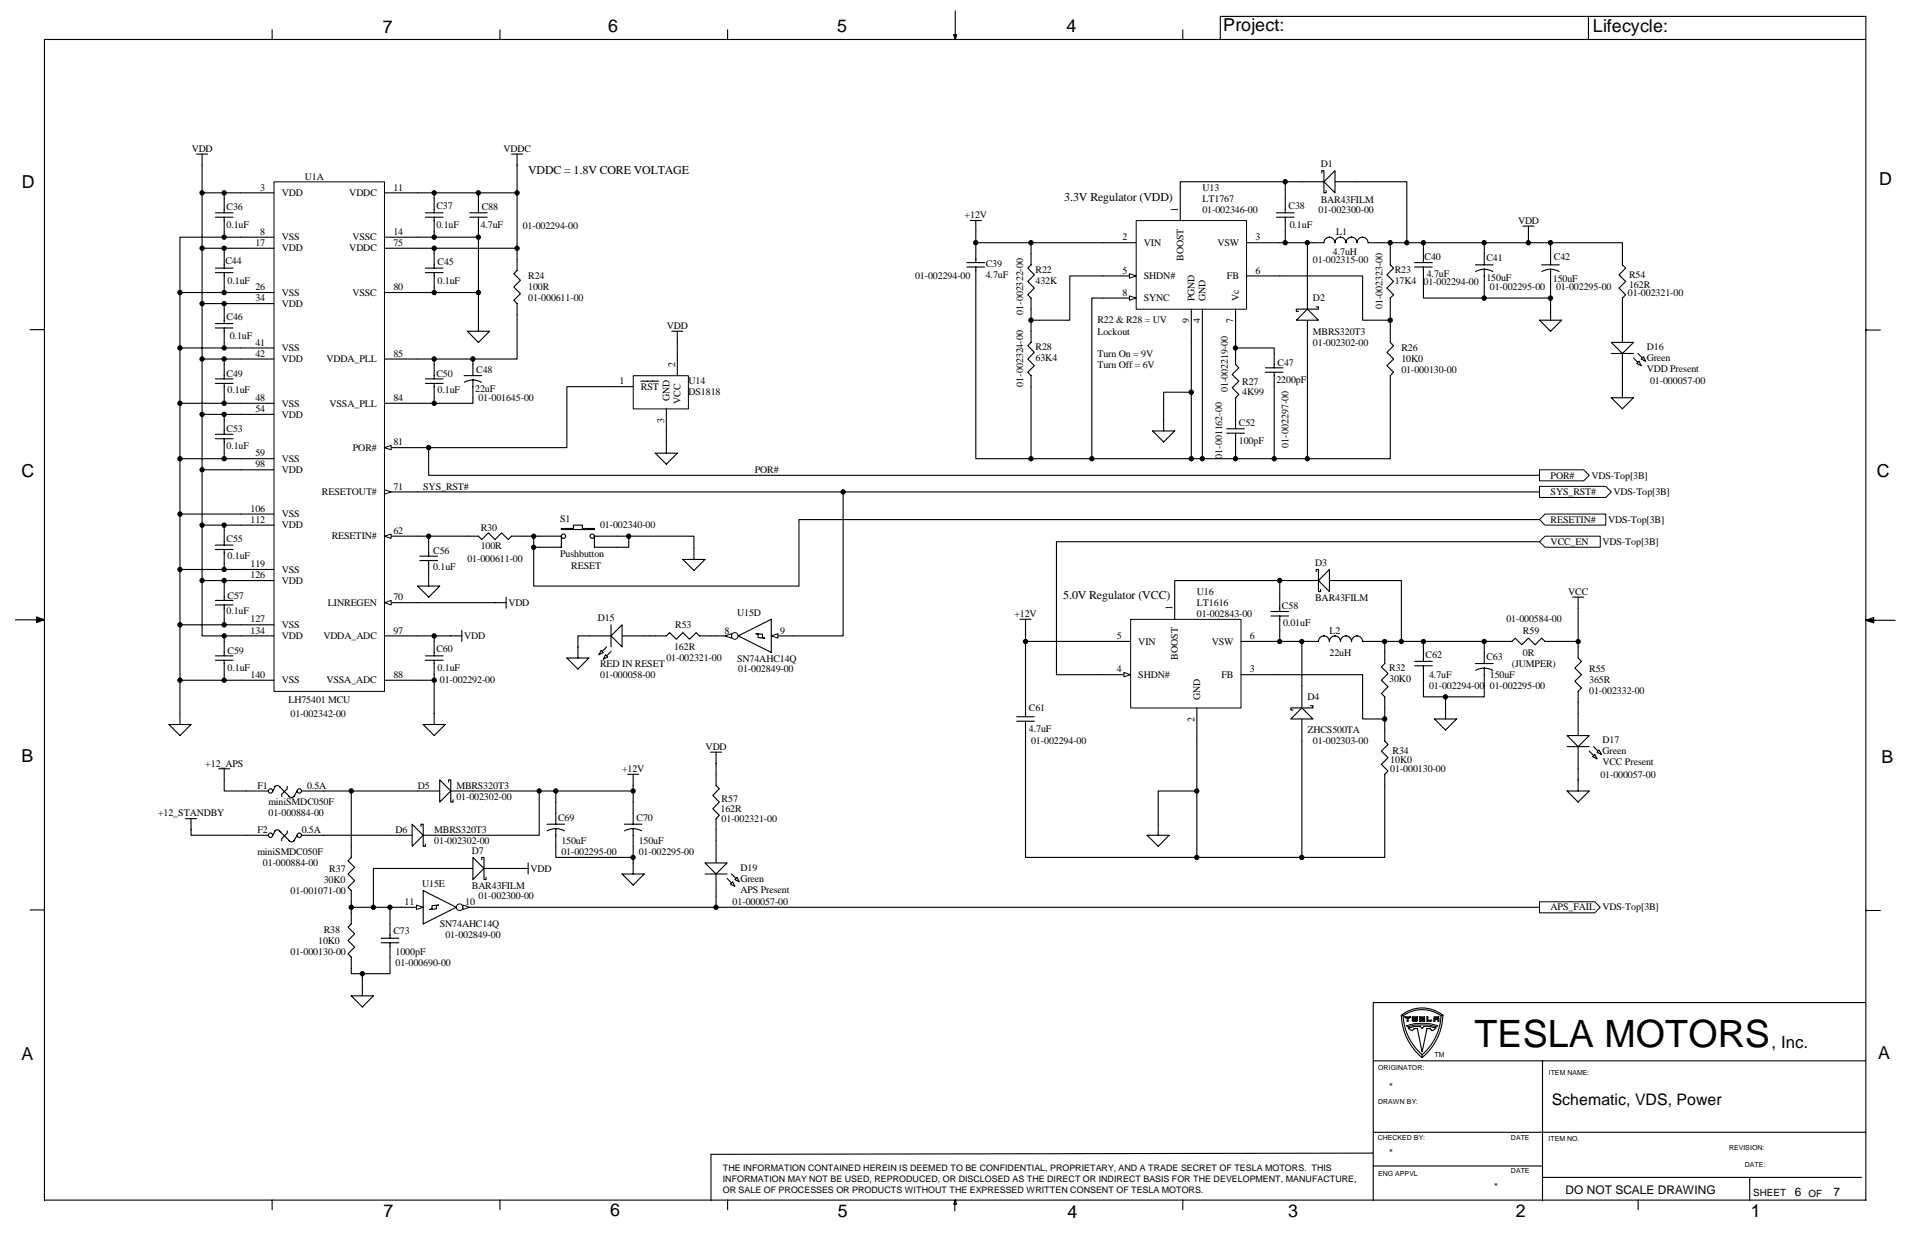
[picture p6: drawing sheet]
<svg xmlns="http://www.w3.org/2000/svg" width="432mm" height="279mm" viewBox="0 0 432 279" stroke-linecap="round" stroke-linejoin="round" font-family="sans-serif">
<g fill="none" stroke="#000" stroke-width=".25">
<path d="M61.4 6.7v2.2M112.8 6.7v2.2M164.2 6.7v2.2M215.3 7.8h.6l-.3 1.1zM215.4 7.8l.2 1.1M215.6 2.5v6.4M215.7 7.8l-.1 1.1M267 6.7v2.2M275.4 8.9v-5.2h145.8v267.1h-411.2v-261.9h411.2M358.5 3.7v5.2M44.4 34.8h2.5M45.6 34.8v2.5"/>
<path d="M6.8 74.4h3.2M421.2 74.5h3.2M3.5 139.9h6.5M8.3 139.6l1.7 .3M8.3 139.3l1.7 .6-1.7 .6zM10 139.9l-1.7 .2M421.2 140h6.6M421.2 140l1.7-.6v1.2zM421.2 140l1.7 .2M422.9 139.8l-1.7 .2M6.8 205.4h3.2M421.2 205.5h3.2"/>
<path d="M310 239.4h111.1M316.3 229.2a7.4 7.4 0 0 1 9.4 0M316.3 229.2l.4 .1a7.3 7.3 0 0 1 8.6 0M316.3 229.2a12.8 12.8 0 0 0 4.7 9.5M316.7 229.3a12.3 12.3 0 0 0 4.3 8.7M317.1 229.5h1.3M317.1 229.5l.2 .2h.3v.8h.2v-.8h.4l.2-.2M317.9 232l1.3-.3 1.4-.1 .4 .5 .4-.5 1.4 .1 1.3 .3-.8 .6-.5-.4-.7-.1-1.1 5.3-1.1-5.3-.7 .1-.5 .4zM318.8 229.9h1.1l-.2 .2h-.7zM319 230.5h.7l.3-.2h-1.2l.2 .2M319.9 229.5l-.2 .2h-.7l-.2-.2h1.2M321 238.1v.6"/>
<path d="M321.6 229.5l-.2 .2h-.7v.2h.9v.6h-1.2l.3-.2M321.6 229.5h-1.2v.6h1v.2h-.7M322.1 229.5h.2v.8h.9l-.1 .1-1 .1zM323.7 229.9h1.1v.6h-.2v-.4h-.7v.4h-.2zM324.8 229.5l-.2 .2h-.8l-.1-.2h1.1M325.3 229.2a12.3 12.3 0 0 1-4.3 8.8M325.7 229.1a12.7 12.7 0 0 1-4.7 9.6M325.7 229.1l-.4 .1M348.2 239.4v31.6M421.1 226.3h-111.1v44.7M310 255.5h111.1M61.4 270.8v2.2"/>
<path d="M112.8 270.8v2.2M164.2 270.8v2.2M215.5 271.1v2.2M215.6 270.8l.3 1h-.6zM267 270.8v2.2M309.8 260.2l-149.3 .3v10.5M310 263.1h38.2M348.2 265.7h72M369.8 270.8v2.2M394.9 265.7v5.3"/>
</g>
<path d="M317.5 231.5a12 12 0 0 1 7 0l-.2 .3a12.5 12.5 0 0 0-6.6 0z" fill="none" stroke="#000" stroke-width=".23"/>
<path d="M61.9 41.1h24.9v114.9h-24.9z" fill="#fff"/>
<path d="M61.8 41h25v115h-25z" fill="none" stroke="#000" stroke-width=".23"/>
<g fill="none" stroke="#000" stroke-width=".25">
<path d="M54.4 43.5h7.4M54.4 56h7.4M54.4 53.5h7.4M86.8 43.5h7.5M86.8 56h7.5M86.8 53.5h7.5M54.4 68.5h7.4M54.4 66h7.4M54.4 78.5h7.4M86.8 66h7.5M54.4 81h7.4M54.4 93.5h7.4"/>
<path d="M54.4 91h7.4M86.8 81h7.5M86.8 91h7.5M54.4 106h7.4M54.4 118.5h7.4M54.4 103.5h7.4M54.4 116h7.4M54.4 131h7.4M54.4 128.5h7.4M86.8 136h7.5M54.4 143.5h7.4M54.4 141h7.4"/>
<path d="M54.4 153.5h7.4M86.8 143.5h7.5M86.8 153.5h7.5"/>
</g>
<path d="M86.8 136l1.5-.5v1z" fill="#fff" stroke="#000" stroke-width=".23"/>
<path d="M86.8 121h7.5" fill="none" stroke="#000" stroke-width=".25"/>
<path d="M86.8 121l1.5-.5v1z" fill="#fff" stroke="#000" stroke-width=".23"/>
<path d="M86.8 111h7.5" fill="none" stroke="#000" stroke-width=".25"/>
<path d="M86.8 110.5l1.5 .5-1.5 .5z" fill="#fff" stroke="#000" stroke-width=".23"/>
<path d="M86.8 101h7.5" fill="none" stroke="#000" stroke-width=".25"/>
<path d="M86.8 101l1.5-.5v1z" fill="#fff" stroke="#000" stroke-width=".23"/>
<g fill="none" stroke="#000" stroke-width=".25">
<path d="M45.6 37.3v106.2h5M115.5 34.8h2.5M116.7 34.8v8.7h-18.7M45.6 56h5M45.6 43.5h5M48.6 48h4M48.6 49h4M50.6 53.5h-10v12.5h10M50.6 49v4.5h3.8M54.4 43.5h-3.8v4.5M54.4 56h-3.8v4.5M94.3 56h3.7v4.5"/>
<path d="M94.3 43.5h3.7v4.5M96 48h4M96 49h4M98 49v4.5h-3.7M98 53.5h10v12.5M116.7 56v5l-.7 .8 1.5 1.5-1.5 1.5 1.5 1.5-1.5 1.5 .7 .7v2.5M116.7 43.5v12.5h-18.7M296.4 54.8h2.4a1.25 1.25 0 0 1 1.3-1.3 1.23 1.23 0 0 1 1.2 1.3 1.27 1.27 0 0 1 1.3-1.3 1.23 1.23 0 0 1 1.2 1.3 1.27 1.27 0 0 1 1.3-1.3 1.23 1.23 0 0 1 1.2 1.3 1.26 1.26 0 0 1 1.3-1.3 1.23 1.23 0 0 1 1.2 1.3M308.8 54.8h2.5M40.6 66v75M40.6 78.5h10M45.6 68.5h5"/>
<path d="M48.6 60.5h4M48.6 61.5h4M48.6 73h4M48.6 74h4M50.6 61.5v4.5h3.8M50.6 74v4.5h3.8M54.4 68.5h-3.8v4.5M96 60.5h4M96 61.5h4M98 61.5v4.5h-3.7M98 66h10v8.8M105.5 74.8h5l-2.5 2.5z"/>
<path d="M40.6 91h10M45.6 93.5h5M45.6 81h5M48.6 85.5h4M48.6 86.5h4M48.6 98h4M48.6 99h4M50.6 86.5v4.5h3.8M50.6 99v4.5h3.8M54.4 81h-3.8v4.5M54.4 93.5h-3.8v4.5M94.3 81h3.7v4.5"/>
<path d="M96 85.5h4M96 86.5h4M98 86.5v4.5h-3.7M104.8 84.8h3.9M104.8 86.3l.7-.3 1.2-.2 .8 .1 1.2 .4M106.7 85.8v5.2h-8.7M106.7 82.3v2.5M40.6 103.5h10M40.6 116h13.8M45.6 118.5h5M45.6 106h8.8M54.4 118.5h-3.8v4.5"/>
<path d="M40.6 128.5h10M45.6 131h5M48.6 123h4M48.6 124h4M48.6 135.5h4M48.6 136.5h4M50.6 124v4.5h3.8M50.6 136.5v4.5h3.8M54.4 131h-3.8v4.5M94.3 136h19.9M114.2 134.8v2.5M48.6 148h4"/>
<path d="M48.6 149h4M50.6 141h-10v12.5M50.6 149v4.5h3.8M54.4 143.5h-3.8v4.5M94.3 143.5h3.7v4.5M96 148h4M96 149h4M98 149v4.5h-3.7M38.1 163.5h5l-2.5 2.5zM40.6 161v2.5M88 216v3.8h-8.7v-1.3M79.3 224.7h5l-2.5 2.6z"/>
<path d="M81.8 222.2v2.5"/>
</g>
<path d="M347.5 109.8h15l1.2 1.2-1.2 1.3h-15z" fill-rule="evenodd" fill="#fff" stroke="#000" stroke-width=".23"/>
<g fill="none" stroke="#000" stroke-width=".25">
<path d="M121.7 121h5M134.2 121h5M55.6 188.5h5M62 187.6l.1-.2a.72 .72 0 0 1 1.2 .4M62.1 187.5l-.5 1M63.1 187.5l2.2 2.3M64.8 187.5v.5l-1.2 1.3v.5M66.5 189.6a.72 .72 0 0 1-1.3 .1M67.1 188.5l-.8 1.3M68.1 188.5h19.9M79.3 203.5v1.3h8.7v7M79.3 204.8v1.2"/>
<path d="M81.8 219.8v2.4M86 211.8h4M86 212.8h4M88 212.8v3.2M88 204.8h2.5"/>
<circle cx="61.1" cy="188.5" r=".49"/>
<circle cx="67.6" cy="188.5" r=".5"/>
</g>
<path d="M126.7 119.3h2.7v-.8h2v.8h2.8v.2h-7.5z" fill-rule="evenodd" fill="#fff" stroke="#000" stroke-width=".25"/>
<g fill="none" stroke="#000" stroke-width=".25">
<path d="M151.6 74.8h2.5M152.9 74.8v2.5M150.4 99.8v2.5M147.9 102.3h5l-2.5 2.5zM94.3 132.3h5l-2.5 2.5zM94.8 125.5h4M94.8 126.5h4M96.8 122.3v3.2M96.8 126.5v5.8M105.5 121h2.5l.7 .8 1.5-1.5 1.5 1.5 1.5-1.5 1.5 1.5 .8-.8h6.2M126.7 121v2.5h-5M134.2 121v2.5h5"/>
<path d="M154.1 126.3h5l-2.5 2.5zM156.6 123.8v2.5M50.6 153.5h-10v7.5M98 153.5v10M55.6 178.5h5M62 177.6a.74 .74 0 0 1 .7-.3 .74 .74 0 0 1 .6 .5M62.1 177.5l-.5 1M63.1 177.5l2.2 2.3M64.8 177.5v.5l-1.2 1.3v.5M66.5 179.6a.73 .73 0 0 1-1.3 .1M67.1 178.5l-.8 1.3M68.1 178.5h26.2"/>
<path d="M79.3 178.5v12.5M95.5 163.5h5l-2.5 2.5zM121.7 178.5h21.2v2.5M125.5 178.5v2.5M141.7 174.8h2.5M142.9 174.8v3.7M123.5 186h3.9M123.5 187.5l.7-.3 1.2-.2 .9 .1 1.1 .4M125.5 187v6.5h17.4v-6.5M125.5 183.5v2.5M140.4 197.3h5l-2.5 2.4zM140.9 186h4"/>
<path d="M141 187.5l.7-.3 1.2-.2 .8 .1 1.1 .4M142.9 183.5v2.5M142.9 194.8v2.5"/>
<circle cx="127.2" cy="121" r=".49"/>
<circle cx="133.7" cy="121" r=".49"/>
<circle cx="61.1" cy="178.5" r=".49"/>
<circle cx="67.6" cy="178.5" r=".49"/>
</g>
<path d="M256.5 49.8h24.9v20h-24.9z" fill="#fff"/>
<path d="M256.5 49.8h24.9v20h-24.9z" fill="none" stroke="#000" stroke-width=".23"/>
<path d="M248.9 62.3h7.5" fill="none" stroke="#000" stroke-width=".25"/>
<path d="M254.9 61.8l1.5 .5-1.5 .5z" fill="#fff" stroke="#000" stroke-width=".23"/>
<path d="M248.9 54.8h7.5M266.4 42.3v7.5M281.4 54.8h7.5M248.9 67.3h7.5M268.9 69.8v7.5M271.4 69.8v7.5M278.9 69.8v7.5M281.4 62.3h7.5" fill="none" stroke="#000" stroke-width=".25"/>
<path d="M254.9 66.8l1.5 .5-1.5 .5z" fill="#fff" stroke="#000" stroke-width=".23"/>
<g fill="none" stroke="#000" stroke-width=".25">
<path d="M218.2 59.3h4M219 49.8h2.5M220.3 49.8v2.5M220.3 56v3.3M288.1 48h4M288.1 49h4M290.1 44.8v3.2M290.1 49v3.3M313.8 57.3v2.5l.8 .7-1.5 1.5 1.5 1.5-1.5 1.5 1.5 1.5-.8 .8v2.5M319.3 59.3h4M321.3 56v3.3M218.2 60.3h4"/>
<path d="M220.3 60.3v3.2M278.9 79.8v2.5l.7 .7-1.5 1.5 1.5 1.5-1.5 1.5 1.5 1.5-.7 .8v2.5M295.1 64.8v5M295.1 72.3v5M313.8 74.8v2.5l.8 .7-1.5 1.5 1.5 1.5-1.5 1.5 1.5 1.5-.8 .8v2.5M319.3 60.3h4M321.3 60.3v3.2M276.9 96.8h4M276.9 97.8h4M278.9 93.5v3.3M278.9 97.8v3.2"/>
</g>
<path d="M292.6 72.3l2.5-2.5 2.5 2.5z" fill="#fff" stroke="#000" stroke-width=".25"/>
<path d="M293.9 41h4.9M301.3 41h5M297.1 69.3h.5v.5h-5v.5h.5" fill="none" stroke="#000" stroke-width=".25"/>
<path d="M298.8 41l2.5-2.5v5z" fill="#fff" stroke="#000" stroke-width=".25"/>
<path d="M298.3 39v-.5h.5v5h.5v-.5M343.7 51h2.5M345 51v2.5M94.3 178.5h5M101.7 178.5h5" fill="none" stroke="#000" stroke-width=".25"/>
<path d="M99.3 176l2.4 2.5-2.4 2.5z" fill="#fff" stroke="#000" stroke-width=".25"/>
<path d="M101.3 176.5v-.5h.4v5h.6v-.5M88 188.5h5M95.5 188.5h5" fill="none" stroke="#000" stroke-width=".25"/>
<path d="M93 186l2.5 2.5-2.5 2.5z" fill="#fff" stroke="#000" stroke-width=".25"/>
<g fill="none" stroke="#000" stroke-width=".25">
<path d="M220.3 52.3v2.5M248.9 54.8h-28.6v1.2M290.1 52.3v2.5h-1.2M290.1 41v3.8M290.1 54.8h5M293.9 41h-27.5v1.3M296.4 54.8h-1.3v10M306.3 41h11.2v13.8M311.3 54.8h2.5v2.5M313.8 54.8h52.4v2.5M321.3 54.8v1.2M345 53.5v1.3"/>
<path d="M220.3 63.5v40h26.1M248.9 67.3h-2.5v36.2h22.5M268.9 77.3v26.2h44.9v-16.2M271.4 77.3v26.2M287.6 79.8v3.2M288.9 62.3h18.7v10h6.2v-2.5M295.1 77.3v26.2M313.8 72.3v2.5M285.6 83h4M285.6 84h4M287.6 84v19.5M278.9 101v2.5"/>
<path d="M230.2 139.8h2.5M231.5 139.8v2.5M292.6 131h5M300.1 131h5M231.5 158.5v3.3M319.3 149.3h4M319.3 150.3h4M321.3 146v3.3M321.3 150.3v3.2M106.7 178.5h15v10h-21.2M229.5 161.8h4M229.5 162.8h4"/>
<path d="M231.5 162.8v3.2M312.6 164.8v2.5l.7 .7-1.5 1.5 1.5 1.5-1.5 1.5 1.5 1.5-.7 .8v2.5M95 186.5v-.5h.5v5h.5v-.5"/>
</g>
<path d="M300.1 128.5v5l-2.5-2.5z" fill="#fff" stroke="#000" stroke-width=".25"/>
<g fill="none" stroke="#000" stroke-width=".25">
<path d="M94.3 111h253.2M288.9 131v3.8M292.6 131h-27.4v1.3M297.1 129v-.5h.5v5h.5v-.5M305.1 131h11.2v13.8M355 134.8h2.5M356.2 134.8v2.5M231.5 142.3v2.5M247.7 144.8h-16.2v13.7M287.6 152.3h20v10h5v-2.5M288.9 142.3v2.5h-1.3M288.9 144.8h5"/>
<path d="M295.1 144.8h-1.2v10M310.1 144.8h2.5v2.5M312.6 144.8h26.2M321.3 144.8v1.2M326.3 159.8v2.5M333 149.8h4M333.1 151.3l1.1-.4 .9-.1 1.1 .2 .8 .3M335 147.3v2.5M335 150.8v4M231.5 166v27.5h38.7M293.9 167.3v26.2M312.6 177.3v16.2h-42.4v-15h-8.8v7.5"/>
<path d="M312.6 162.3v2.5M323.8 162.3h5l-2.5 2.5z"/>
</g>
<path d="M347.5 122.3l1.2-1.3h12.5v2.5h-12.5z" fill-rule="evenodd" fill="#fff" stroke="#000" stroke-width=".23"/>
<path d="M278.9 92.3v1.2M347.5 122.3h-109v30h9.2" fill="none" stroke="#000" stroke-width=".25"/>
<path d="M347.5 203.5h12.5l1.2 1.3-1.2 1.2h-12.5z" fill-rule="evenodd" fill="#fff" stroke="#000" stroke-width=".23"/>
<path d="M96.8 101v6.3h250.7M108 204.8h239.5" fill="none" stroke="#000" stroke-width=".25"/>
<g fill="#fff" stroke="#000" stroke-width=".23">
<path d="M347.5 106h10l1.2 1.3-1.2 1.2h-10z" fill-rule="evenodd"/>
<path d="M347.5 117.3l1.2-1.3h13.8v2.5h-13.8z" fill-rule="evenodd"/>
</g>
<path d="M49.4 173.5h2.5M50.6 173.5v5h5M41.9 184.8h2.5M43.1 184.8v3.7h12.5M161.6 189.8v5M161.6 197.3v5" fill="none" stroke="#000" stroke-width=".25"/>
<path d="M159.1 194.8h5l-2.5 2.5z" fill="#fff" stroke="#000" stroke-width=".25"/>
<path d="M164.1 198.3l1.8 1.7M165.1 197.3l1.8 1.7" fill="none" stroke="#000" stroke-width=".25"/>
<g fill="#fff" stroke="#000" stroke-width=".25">
<path d="M164.9 199.5l.5-.5 .5 1z"/>
<path d="M165.9 198.5l.5-.5 .5 1z"/>
</g>
<path d="M160.4 169.8h2.5M161.6 169.8v7.5l.8 .7-1.5 1.5 1.5 1.5-1.5 1.5 1.5 1.5-.8 .8v5M356.2 161v5M356.2 168.5v5M159.1 197.3h5M161.6 202.3v2.5" fill="none" stroke="#000" stroke-width=".25"/>
<path d="M353.7 166h5l-2.5 2.5z" fill="#fff" stroke="#000" stroke-width=".25"/>
<path d="M358.7 169.5l1.8 1.8M359.7 168.5l1.8 1.8" fill="none" stroke="#000" stroke-width=".25"/>
<g fill="#fff" stroke="#000" stroke-width=".25">
<path d="M359.5 170.8l.5-.5 .5 1z"/>
<path d="M360.5 169.8l.5-.5 .5 1z"/>
</g>
<path d="M366.2 72.3v5M366.2 79.8v5M356.2 146v2.5l.8 .8-1.5 1.5 1.5 1.5-1.5 1.5 1.5 1.5-.8 .7v5M353.7 178.5h5l-2.5 2.5zM353.7 168.5h5M356.2 173.5v5" fill="none" stroke="#000" stroke-width=".25"/>
<path d="M363.7 77.3h5l-2.5 2.5z" fill="#fff" stroke="#000" stroke-width=".25"/>
<path d="M369.7 79.8l1.7 1.7M368.7 80.8l1.7 1.7" fill="none" stroke="#000" stroke-width=".25"/>
<g fill="#fff" stroke="#000" stroke-width=".25">
<path d="M370 81.5l.4 1-1-.5z"/>
<path d="M370.9 80.5l.5 1-1-.5z"/>
</g>
<path d="M366.2 57.3v2.5l.7 .7-1.5 1.5 1.5 1.5-1.5 1.5 1.5 1.5-.7 .8v5M363.7 79.8h5M363.7 89.8h5l-2.5 2.5zM366.2 84.8v5M132.9 143.5h5M140.4 143.5h5" fill="none" stroke="#000" stroke-width=".25"/>
<path d="M137.9 143.5l2.5-2.5v5z" fill="#fff" stroke="#000" stroke-width=".25"/>
<path d="M136.9 146l-1.7 1.8M137.9 147l-1.7 1.8" fill="none" stroke="#000" stroke-width=".25"/>
<g fill="#fff" stroke="#000" stroke-width=".25">
<path d="M135.7 146.8l.5 .5-1 .5z"/>
<path d="M136.7 147.8l.5 .5-1 .5z"/>
</g>
<g fill="none" stroke="#000" stroke-width=".25">
<path d="M106 48h4M106 49h4M108 43.5v4.5M108 49v3.3M333 59.8h4M335 54.8v5M348 59.8h4M350 54.8v5M116.7 71v10h-18.7M333.1 61.3l.7-.3 1.2-.2 .8 .1 1.2 .4M335 60.8v6.5h-13.7v-3.8M335 67.3h15"/>
<path d="M347.5 72.3h5l-2.5 2.5zM348 61.3l.8-.3 1.2-.2 .8 .1 1.1 .4M350 60.8v11.5M106.7 81v1.3M347.5 117.3h-167.2v15h-59.8v-8.8M120.5 121v2.5h1.2M139.2 121h2.7v2.5h-2.7M141.9 121h14.7v2.8M137.9 141v5M147.9 143.5h2.5l.8-.7 1.5 1.5 1.4-1.5 1.5 1.5 1.5-1.5 .8 .7h2.5M335 144.8v2.5M142.9 193.5v1.3"/>
</g>
<path d="M143 84.8h12.4v7.5h-12.4z" fill="#fff"/>
<path d="M142.9 84.8h12.5v7.5h-12.5z" fill="none" stroke="#000" stroke-width=".23"/>
<g fill="none" stroke="#000" stroke-width=".25">
<path d="M108 52.3v1.2M232.7 54.8v5l-.7 .7 1.5 1.5-1.5 1.5 1.5 1.5-1.5 1.5 .7 .8v10l-.7 .7 1.5 1.5-1.5 1.5 1.5 1.5-1.5 1.5 .7 .8v18.7M152.9 77.3v7.5M248.9 62.3h-7.4v10h-8.8M278.9 77.3v1.2h8.7v1.3M278.9 78.5v1.3M142.9 87.3h-14.9v13.7h-33.7M144.7 86h4M150.4 92.3v7.5M260.2 97.3h5l-2.5 2.5zM268.9 88.5h-6.2v8.8M190.3 111v32.5h-11.2"/>
<path d="M94.3 121h2.5M105.5 121h-8.7v1.3M98 143.5h6.2M104.2 142.3v2.5M128 148.5h4.9l-2.4 2.5zM132.9 143.5h-2.4v5M145.4 143.5h1.3M160.4 143.5h1.2M258.9 188.5h5l-2.5 2.5zM261.4 186v2.5"/>
</g>
<path d="M255.2 139.8h24.9v20h-24.9z" fill="#fff"/>
<path d="M255.2 139.8h24.9v20h-24.9z" fill="none" stroke="#000" stroke-width=".23"/>
<path d="M247.7 152.3h7.5" fill="none" stroke="#000" stroke-width=".25"/>
<path d="M253.7 151.8l1.5 .5-1.5 .5z" fill="#fff" stroke="#000" stroke-width=".23"/>
<path d="M265.2 132.3v7.5M247.7 144.8h7.5M270.2 159.8v18.7M280.1 144.8h7.5M280.1 152.3h7.5M293.9 154.8v5M293.9 162.3v5" fill="none" stroke="#000" stroke-width=".25"/>
<path d="M291.4 162.3l2.5-2.5 2.5 2.5z" fill="#fff" stroke="#000" stroke-width=".25"/>
<path d="M174.1 143.5h5M295.1 144.8h2.5a1.24 1.24 0 0 1 1.2-1.3 1.25 1.25 0 0 1 1.3 1.3M295.8 159.3h.6v.5h-5v.5h.4M300.1 144.8a1.26 1.26 0 0 1 1.2-1.3 1.26 1.26 0 0 1 1.3 1.3 1.28 1.28 0 0 1 1.2-1.3 1.26 1.26 0 0 1 1.3 1.3 1.28 1.28 0 0 1 1.2-1.3 1.26 1.26 0 0 1 1.3 1.3M307.6 144.8h2.5M312.6 147.3v2.5l-.8 .7 1.5 1.5-1.5 1.5 1.5 1.5-1.5 1.5 .8 .8v2.5M335 154.8v2.5h-8.7" fill="none" stroke="#000" stroke-width=".25"/>
<path d="M174.1 143.5l1.5-.5v1z" fill="#fff" stroke="#000" stroke-width=".23"/>
<path d="M161.6 143.5h5" fill="none" stroke="#000" stroke-width=".25"/>
<g fill="#fff" stroke="#000" stroke-width=".23">
<path d="M163.6 143.5l1.5-.5v1z"/>
<circle cx="165.8" cy="143.5" r=".74"/>
</g>
<path d="M166.6 143.5l7.5-3.7v7.5zM170.6 143l1.5 .1v.8l.5 .1-1.5-.1v-.8zM103 204.8h5" fill="none" stroke="#000" stroke-width=".25"/>
<g fill="#fff" stroke="#000" stroke-width=".23">
<path d="M104.5 204.3l1.5 .5-1.5 .5z"/>
<circle cx="103.7" cy="204.8" r=".74"/>
</g>
<path d="M90.5 204.8h5" fill="none" stroke="#000" stroke-width=".25"/>
<path d="M94 204.3l1.5 .5-1.5 .5z" fill="#fff" stroke="#000" stroke-width=".23"/>
<path d="M286.9 138h4M286.9 139h4M288.9 134.8v3.2M288.9 139v3.3M101.7 196h5M109.2 196h5M95.5 201l7.5 3.8-7.5 3.7zM97.5 204.4l1.5-.1-.5 .1v.7l-1.5 .2 .5-.2z" fill="none" stroke="#000" stroke-width=".25"/>
<path d="M106.7 193.5l2.5 2.5-2.5 2.5z" fill="#fff" stroke="#000" stroke-width=".25"/>
<path d="M356.2 137.3v7.5M146.7 143.5h1.2M321.3 153.5v3.8h5v2.5M338.8 144.8h2.4l.8-.8 1.5 1.5 1.5-1.5 1.5 1.5 1.5-1.5 .7 .8h7.5v1.2M79.3 191v2.5l-.8 .8 1.6 1.4-1.6 1.6 1.6 1.5-1.6 1.5 .8 .7v2.5M101.7 196h-17.4v8.8M108.7 194v-.5h.5v5h.5v-.5M114.2 196h5M119.2 194.8v2.5M125.5 181v2.5M142.9 181v2.5M79.3 206v2.5l-.8 .8 1.6 1.5-1.6 1.5 1.6 1.5-1.6 1.5 .8 .7v2.5" fill="none" stroke="#000" stroke-width=".25"/>
<g fill="#000" stroke="#000" stroke-width=".23">
<circle cx="45.6" cy="56" r=".49"/>
<circle cx="45.6" cy="43.5" r=".49"/>
<circle cx="50.6" cy="53.5" r=".49"/>
<circle cx="50.6" cy="43.5" r=".49"/>
<circle cx="50.6" cy="56" r=".49"/>
<circle cx="98" cy="56" r=".49"/>
<circle cx="98" cy="43.5" r=".49"/>
<circle cx="98" cy="53.5" r=".49"/>
<circle cx="108" cy="53.5" r=".49"/>
<circle cx="108" cy="43.5" r=".49"/>
<circle cx="116.7" cy="56" r=".49"/>
<circle cx="116.7" cy="43.5" r=".49"/>
<circle cx="220.2" cy="54.8" r=".49"/>
<circle cx="232.7" cy="54.8" r=".49"/>
<circle cx="290.1" cy="41" r=".49"/>
<circle cx="290.1" cy="54.8" r=".49"/>
<circle cx="295.1" cy="54.8" r=".49"/>
<circle cx="313.8" cy="54.8" r=".49"/>
<circle cx="317.5" cy="54.8" r=".49"/>
<circle cx="321.3" cy="54.8" r=".49"/>
<circle cx="335" cy="54.8" r=".49"/>
<circle cx="345" cy="54.8" r=".49"/>
<circle cx="350" cy="54.8" r=".49"/>
<circle cx="40.6" cy="66" r=".5"/>
<circle cx="40.6" cy="78.5" r=".49"/>
<circle cx="45.6" cy="68.5" r=".49"/>
<circle cx="50.6" cy="66" r=".49"/>
<circle cx="50.6" cy="68.5" r=".49"/>
<circle cx="50.6" cy="78.5" r=".49"/>
<circle cx="98" cy="66" r=".5"/>
<circle cx="108" cy="66" r=".49"/>
<circle cx="232.7" cy="72.3" r=".49"/>
<circle cx="278.9" cy="78.5" r=".49"/>
<circle cx="313.8" cy="72.3" r=".49"/>
<circle cx="335" cy="67.3" r=".49"/>
<circle cx="350" cy="67.3" r=".49"/>
<circle cx="40.6" cy="91" r=".5"/>
<circle cx="45.6" cy="93.5" r=".49"/>
<circle cx="45.6" cy="81" r=".49"/>
<circle cx="50.6" cy="91" r=".49"/>
<circle cx="50.6" cy="81" r=".49"/>
<circle cx="50.6" cy="93.5" r=".49"/>
<circle cx="98" cy="91" r=".5"/>
<circle cx="98" cy="81" r=".49"/>
<circle cx="106.7" cy="81" r=".49"/>
<circle cx="268.9" cy="88.5" r=".5"/>
<circle cx="40.6" cy="116" r=".5"/>
<circle cx="40.6" cy="103.5" r=".49"/>
<circle cx="45.6" cy="118.5" r=".49"/>
<circle cx="45.6" cy="106" r=".49"/>
<circle cx="50.6" cy="118.5" r=".49"/>
<circle cx="50.6" cy="103.5" r=".49"/>
<circle cx="96.7" cy="101" r=".49"/>
<circle cx="190.3" cy="111" r=".5"/>
<circle cx="232.7" cy="103.5" r=".49"/>
<circle cx="246.4" cy="103.5" r=".49"/>
<circle cx="268.9" cy="103.5" r=".49"/>
<circle cx="271.4" cy="103.5" r=".49"/>
<circle cx="278.9" cy="103.5" r=".49"/>
<circle cx="287.6" cy="103.5" r=".49"/>
<circle cx="295.1" cy="103.5" r=".49"/>
<circle cx="40.6" cy="128.5" r=".49"/>
<circle cx="45.6" cy="131" r=".49"/>
<circle cx="50.6" cy="131" r=".49"/>
<circle cx="50.6" cy="128.5" r=".49"/>
<circle cx="96.7" cy="121" r=".49"/>
<circle cx="120.5" cy="123.5" r=".49"/>
<circle cx="120.5" cy="121" r=".49"/>
<circle cx="141.9" cy="121" r=".49"/>
<circle cx="288.8" cy="131" r=".49"/>
<circle cx="40.6" cy="141" r=".5"/>
<circle cx="40.6" cy="153.5" r=".49"/>
<circle cx="50.6" cy="141" r=".49"/>
<circle cx="50.6" cy="143.5" r=".49"/>
<circle cx="50.6" cy="153.5" r=".49"/>
<circle cx="98" cy="143.5" r=".49"/>
<circle cx="98" cy="153.5" r=".49"/>
<circle cx="231.5" cy="144.8" r=".49"/>
<circle cx="288.8" cy="144.8" r=".49"/>
<circle cx="293.8" cy="144.8" r=".49"/>
<circle cx="312.5" cy="144.8" r=".49"/>
<circle cx="316.3" cy="144.8" r=".49"/>
<circle cx="321.3" cy="144.8" r=".49"/>
<circle cx="326.3" cy="157.3" r=".48"/>
<circle cx="335" cy="144.8" r=".49"/>
<circle cx="356.2" cy="144.8" r=".49"/>
<circle cx="79.3" cy="178.5" r=".49"/>
<circle cx="121.7" cy="178.5" r=".49"/>
<circle cx="125.4" cy="178.5" r=".49"/>
<circle cx="142.9" cy="178.5" r=".49"/>
<circle cx="270.1" cy="178.5" r=".49"/>
<circle cx="312.5" cy="162.3" r=".5"/>
<circle cx="142.9" cy="193.5" r=".49"/>
<circle cx="270.1" cy="193.5" r=".49"/>
<circle cx="293.8" cy="193.5" r=".49"/>
<circle cx="79.3" cy="204.8" r=".49"/>
<circle cx="81.8" cy="219.8" r=".49"/>
<circle cx="84.3" cy="204.8" r=".49"/>
<circle cx="88" cy="204.8" r=".49"/>
<circle cx="161.6" cy="204.8" r=".49"/>
</g>
<text font-size="8.5" x="332.8" y="236.3">TESLA MOTORS</text>
<g font-size="4">
<text x="86.4" y="7.4">7</text>
<text x="137.2" y="7.3">6</text>
<text x="188.9" y="7.2">5</text>
<text x="240.8" y="7.3">4</text>
<text x="276.1" y="6.9">Project:</text>
<text x="359.6" y="7.2">Lifecycle:</text>
<text x="424.2" y="41.7">D</text>
<text x="4.9" y="42.5">D</text>
<text x="4.9" y="107.6">C</text>
<text x="423.7" y="107.7">C</text>
<text x="4.8" y="171.9">B</text>
<text x="424.7" y="172.3">B</text>
<text x="4.8" y="239.3">A</text>
<text x="423.9" y="238.9">A</text>
<text x="86.6" y="274.6">7</text>
<text x="137.8" y="274.5">6</text>
<text x="189.1" y="274.6">5</text>
<text x="240.9" y="274.8">4</text>
<text x="290.7" y="274.6">3</text>
<text x="342.2" y="274.7">2</text>
<text x="395.2" y="274.7">1</text>
</g>
<text font-size="3.8" x="399.9" y="236.5">, Inc.</text>
<text font-size="3.6" x="350.2" y="249.5">Schematic, VDS, Power</text>
<g font-size="2.7">
<text x="119.2" y="39.2">VDDC = 1.8V CORE VOLTAGE</text>
<text x="240.2" y="45.4">3.3V Regulator (VDD)</text>
<text x="240" y="135.1">5.0V Regulator (VCC)</text>
<text x="353.4" y="269.6">DO NOT SCALE DRAWING</text>
<text x="405.1" y="269.9">6</text>
<text x="413.9" y="269.9">7</text>
</g>
<g font-size="2.3">
<text x="43.3" y="34.2">VDD</text>
<text x="113.6" y="34.2">VDDC</text>
<text x="68.8" y="40.5">U1A</text>
<text x="298.1" y="37.8">D1</text>
<text x="51.1" y="47.5">C36</text>
<text x="58.8" y="43">3</text>
<text x="63.6" y="44.3">VDD</text>
<text x="78.8" y="44.3">VDDC</text>
<text x="88.8" y="43">11</text>
<text x="98.5" y="47.2">C37</text>
<text x="108.8" y="47.5">C88</text>
<text x="265.9" y="47.8" transform="rotate(-90 265.9 47.8)">1</text>
<text x="271.4" y="43">U13</text>
<text x="271.4" y="45.5">LT1767</text>
<text x="290.9" y="47.2">C38</text>
<text x="298.1" y="45.8">BAR43FILM</text>
<text x="51.1" y="51.5">0.1uF</text>
<text x="58.8" y="53">8</text>
<text x="88.8" y="53">14</text>
<text x="98.5" y="51.5">0.1uF</text>
<text x="108.5" y="51.5">4.7uF</text>
<text x="118" y="51.8">01-002294-00</text>
<text x="217.7" y="49.3">+12V</text>
<text x="271.4" y="48">01-002346-00</text>
<text x="291.1" y="51.5">0.1uF</text>
<text x="297.6" y="48">01-002300-00</text>
<text x="301.6" y="53">L1</text>
<text x="342.6" y="50.5">VDD</text>
<text x="50.9" y="59.5">C44</text>
<text x="57.7" y="55.5">17</text>
<text x="63.6" y="56.7">VDD</text>
<text x="63.6" y="54.3">VSS</text>
<text x="78.8" y="56.7">VDDC</text>
<text x="79.5" y="54.3">VSSC</text>
<text x="88.8" y="55.5">75</text>
<text x="98.8" y="59.8">C45</text>
<text x="253.3" y="54.3">2</text>
<text x="258.2" y="55.5">VIN</text>
<text x="267.1" y="58.9" transform="rotate(-90 267.1 58.9)">BOOST</text>
<text x="274.8" y="55.5">VSW</text>
<text x="283.4" y="54.3">3</text>
<text x="296.4" y="59.2">01-002315-00</text>
<text x="300.8" y="57.5">4.7uH</text>
<text x="321.6" y="58.8">C40</text>
<text x="335.5" y="59">C41</text>
<text x="350.8" y="58.8">C42</text>
<text x="51.4" y="64">0.1uF</text>
<text x="57.7" y="65.5">26</text>
<text x="88.8" y="65.5">80</text>
<text x="98.8" y="64">0.1uF</text>
<text x="119.2" y="63">R24</text>
<text x="119.2" y="65.5">100R</text>
<text x="206.5" y="63">01-002294-00</text>
<text x="222.5" y="60.3">C39</text>
<text x="222.5" y="62.8">4.7uF</text>
<text x="233.7" y="61.5">R22</text>
<text x="233.7" y="64">432K</text>
<text x="253.3" y="61.7">5</text>
<text x="258.2" y="63">SHDN#</text>
<text x="276.9" y="63">FB</text>
<text x="283.4" y="61.7">6</text>
<text x="314.8" y="61.5">R23</text>
<text x="314.8" y="64">17K4</text>
<text x="321.3" y="64.2">01-002294-00</text>
<text x="322.1" y="62.5">4.7uF</text>
<text x="335.5" y="63.5">150uF</text>
<text x="336.3" y="65.5">01-002295-00</text>
<text x="350.5" y="63.8">150uF</text>
<text x="351.2" y="65.5">01-002295-00</text>
<text x="367.7" y="62.8">R54</text>
<text x="367.7" y="65">162R</text>
<text x="57.7" y="68">34</text>
<text x="63.6" y="69.3">VDD</text>
<text x="63.6" y="66.8">VSS</text>
<text x="79.5" y="66.8">VSSC</text>
<text x="119.2" y="68">01-000611-00</text>
<text x="231" y="71" transform="rotate(-90 231 71)">01-002322-00</text>
<text x="253.3" y="66.8">8</text>
<text x="258.2" y="68">SYNC</text>
<text x="269.6" y="68" transform="rotate(-90 269.6 68)">PGND</text>
<text x="272.1" y="68" transform="rotate(-90 272.1 68)">GND</text>
<text x="279.6" y="68" transform="rotate(-90 279.6 68)">Vc</text>
<text x="296.4" y="68">D2</text>
<text x="312.1" y="69.8" transform="rotate(-90 312.1 69.8)">01-002323-00</text>
<text x="367.5" y="66.8">01-002321-00</text>
<text x="51.1" y="72.2">C46</text>
<text x="51.9" y="76.5">0.1uF</text>
<text x="57.7" y="78">41</text>
<text x="150.5" y="74.3">VDD</text>
<text x="247.7" y="73">R22 &amp; R28 = UV</text>
<text x="247.7" y="75.5">Lockout</text>
<text x="268.4" y="72.9" transform="rotate(-90 268.4 72.9)">9</text>
<text x="270.9" y="72.9" transform="rotate(-90 270.9 72.9)">4</text>
<text x="278.4" y="72.9" transform="rotate(-90 278.4 72.9)">7</text>
<text x="296.4" y="75.5">MBRS320T3</text>
<text x="296.4" y="78">01-002302-00</text>
<text x="57.7" y="80.5">42</text>
<text x="63.6" y="81.7">VDD</text>
<text x="63.6" y="79.2">VSS</text>
<text x="73.7" y="81.7">VDDA_PLL</text>
<text x="88.8" y="80.5">85</text>
<text x="152.4" y="82.8" transform="rotate(-90 152.4 82.8)">2</text>
<text x="233.7" y="79">R28</text>
<text x="233.7" y="81.5">63K4</text>
<text x="247.7" y="80.5">Turn On = 9V</text>
<text x="247.7" y="83">Turn Off = 6V</text>
<text x="288.4" y="82.5">C47</text>
<text x="316.3" y="79.2">R26</text>
<text x="316.3" y="81.7">10K0</text>
<text x="371.7" y="84">VDD Present</text>
<text x="371.7" y="79">D16</text>
<text x="371.7" y="81.5">Green</text>
<text x="51.1" y="85">C49</text>
<text x="51.4" y="88.8">0.1uF</text>
<text x="98.5" y="85">C50</text>
<text x="98.8" y="88.8">0.1uF</text>
<text x="107.3" y="88.5">22uF</text>
<text x="107.5" y="84.2">C48</text>
<text x="139.8" y="86.7">1</text>
<text x="144.7" y="88">RST</text>
<text x="155.4" y="86.7">U14</text>
<text x="155.4" y="89.2">DS1818</text>
<text x="231" y="87.3" transform="rotate(-90 231 87.3)">01-002324-00</text>
<text x="277.1" y="88.5" transform="rotate(-90 277.1 88.5)">01-002219-00</text>
<text x="280.4" y="87">R27</text>
<text x="280.4" y="89.2">4K99</text>
<text x="288.1" y="86.5">2200pF</text>
<text x="316.3" y="84.2">01-000130-00</text>
<text x="372.4" y="86.7">01-000057-00</text>
<text x="57.7" y="93">54</text>
<text x="57.7" y="90.5">48</text>
<text x="63.6" y="94.3">VDD</text>
<text x="63.6" y="91.8">VSS</text>
<text x="74.4" y="91.8">VSSA_PLL</text>
<text x="88.8" y="90.5">84</text>
<text x="108" y="90.5">01-001645-00</text>
<text x="149.9" y="95.4" transform="rotate(-90 149.9 95.4)">3</text>
<text x="151.2" y="90.5" transform="rotate(-90 151.2 90.5)">GND</text>
<text x="153.6" y="91.2" transform="rotate(-90 153.6 91.2)">VCC</text>
<text x="51.1" y="97.5">C53</text>
<text x="51.1" y="101.2">0.1uF</text>
<text x="79.7" y="101.7">POR#</text>
<text x="88.8" y="100.5">81</text>
<text x="279.6" y="96.2">C52</text>
<text x="279.6" y="100.2">100pF</text>
<text x="290.9" y="101" transform="rotate(-90 290.9 101)">01-002297-00</text>
<text x="57.7" y="105.5">98</text>
<text x="57.7" y="103">59</text>
<text x="63.6" y="106.7">VDD</text>
<text x="63.6" y="104.2">VSS</text>
<text x="170.4" y="106.7">POR#</text>
<text x="275.9" y="103.5" transform="rotate(-90 275.9 103.5)">01-001162-00</text>
<text x="350" y="108">POR#</text>
<text x="359.2" y="108">VDS-Top[3B]</text>
<text x="72.7" y="111.7">RESETOUT#</text>
<text x="88.8" y="110.5">71</text>
<text x="95.5" y="110.5">SYS_RST#</text>
<text x="350" y="111.7">SYS_RST#</text>
<text x="364.2" y="111.7">VDS-Top[3B]</text>
<text x="56.6" y="118">112</text>
<text x="56.6" y="115.5">106</text>
<text x="63.6" y="119.3">VDD</text>
<text x="63.6" y="116.8">VSS</text>
<text x="108.5" y="119.7">R30</text>
<text x="126.5" y="117.8">S1</text>
<text x="135.4" y="119.3">01-002340-00</text>
<text x="350" y="118">RESETIN#</text>
<text x="363" y="118">VDS-Top[3B]</text>
<text x="51.1" y="122.2">C55</text>
<text x="74.9" y="121.8">RESETIN#</text>
<text x="88.8" y="120.5">62</text>
<text x="97.8" y="125">C56</text>
<text x="108.5" y="124">100R</text>
<text x="126.5" y="125.8">Pushbutton</text>
<text x="350" y="123">VCC_EN</text>
<text x="361.7" y="123">VDS-Top[3B]</text>
<text x="51.4" y="126.2">0.1uF</text>
<text x="56.6" y="130.5">126</text>
<text x="56.6" y="128">119</text>
<text x="63.6" y="131.7">VDD</text>
<text x="63.6" y="129.2">VSS</text>
<text x="97.8" y="128.7">0.1uF</text>
<text x="105.5" y="126.7">01-000611-00</text>
<text x="128.9" y="128.5">RESET</text>
<text x="296.9" y="127.7">D3</text>
<text x="51.4" y="135.2">C57</text>
<text x="74" y="136.7">LINREGEN</text>
<text x="88.8" y="135.5">70</text>
<text x="114.7" y="136.7">VDD</text>
<text x="264.6" y="137.8" transform="rotate(-90 264.6 137.8)">1</text>
<text x="270.2" y="134.2">U16</text>
<text x="270.2" y="136.7">LT1616</text>
<text x="289.4" y="137.5">C58</text>
<text x="296.9" y="135.7">BAR43FILM</text>
<text x="354" y="134.2">VCC</text>
<text x="51.1" y="138.5">0.1uF</text>
<text x="56.6" y="143">134</text>
<text x="56.6" y="140.5">127</text>
<text x="63.6" y="141.8">VSS</text>
<text x="88.8" y="143">97</text>
<text x="134.9" y="140.3">D15</text>
<text x="152.4" y="141.8">R53</text>
<text x="163.5" y="143">8</text>
<text x="166.4" y="139">U15D</text>
<text x="176.1" y="143">9</text>
<text x="229" y="139.2">+12V</text>
<text x="270.2" y="139.2">01-002843-00</text>
<text x="289.6" y="141.2">0.01uF</text>
<text x="300.1" y="143">L2</text>
<text x="340" y="140.5">01-000584-00</text>
<text x="343.8" y="143">R59</text>
<text x="51.4" y="147.5">C59</text>
<text x="63.6" y="144.3">VDD</text>
<text x="73" y="144.3">VDDA_ADC</text>
<text x="98.5" y="147.2">C60</text>
<text x="104.8" y="144.3">VDD</text>
<text x="150.4" y="149.2">01-002321-00</text>
<text x="152.2" y="146.7">162R</text>
<text x="166.4" y="149.5">SN74AHC14Q</text>
<text x="252.1" y="144.3">5</text>
<text x="256.9" y="145.5">VIN</text>
<text x="265.9" y="148.9" transform="rotate(-90 265.9 148.9)">BOOST</text>
<text x="273.5" y="145.5">VSW</text>
<text x="282.1" y="144.3">6</text>
<text x="300.1" y="148">22uH</text>
<text x="321.8" y="148.5">C62</text>
<text x="335.5" y="149">C63</text>
<text x="343.8" y="148">0R</text>
<text x="51.4" y="151.5">0.1uF</text>
<text x="56.6" y="153">140</text>
<text x="63.6" y="154.2">VSS</text>
<text x="73.7" y="154.2">VSSA_ADC</text>
<text x="88.8" y="153">88</text>
<text x="98.8" y="151.5">0.1uF</text>
<text x="99.3" y="154.2">01-002292-00</text>
<text x="135.4" y="153">01-000058-00</text>
<text x="135.4" y="150.5">RED IN RESET</text>
<text x="166.6" y="151.7">01-002849-00</text>
<text x="252.1" y="151.7">4</text>
<text x="256.9" y="153">SHDN#</text>
<text x="275.7" y="153">FB</text>
<text x="282.1" y="151.7">3</text>
<text x="313.6" y="151.5">R32</text>
<text x="313.6" y="154">30K0</text>
<text x="322.6" y="153">4.7uF</text>
<text x="322.6" y="155.5">01-002294-00</text>
<text x="336.3" y="155.5">01-002295-00</text>
<text x="336.3" y="153">150uF</text>
<text x="341.3" y="150.5">(JUMPER)</text>
<text x="358.7" y="151.7">R55</text>
<text x="358.7" y="154.2">365R</text>
<text x="65.1" y="158.8">LH75401 MCU</text>
<text x="65.6" y="161.7">01-002342-00</text>
<text x="232.2" y="160.5">C61</text>
<text x="270.9" y="158" transform="rotate(-90 270.9 158)">GND</text>
<text x="295.1" y="158">D4</text>
<text x="358.7" y="156.7">01-002332-00</text>
<text x="232.2" y="165.2">4.7uF</text>
<text x="232.7" y="168">01-002294-00</text>
<text x="269.6" y="162.9" transform="rotate(-90 269.6 162.9)">2</text>
<text x="295.1" y="165.5">ZHCS500TA</text>
<text x="296.4" y="168">01-002303-00</text>
<text x="361.7" y="167.7">D17</text>
<text x="46.3" y="173">+12_APS</text>
<text x="159.3" y="169.2">VDD</text>
<text x="313.8" y="172.2">10K0</text>
<text x="314.3" y="170.2">R34</text>
<text x="361.7" y="172.7">VCC Present</text>
<text x="361.7" y="170.2">Green</text>
<text x="58.1" y="178">F1</text>
<text x="69.3" y="178">0.5A</text>
<text x="94.3" y="178">D5</text>
<text x="103" y="178">MBRS320T3</text>
<text x="140.4" y="174.2">+12V</text>
<text x="313.8" y="174.2">01-000130-00</text>
<text x="361.2" y="175.5">01-000057-00</text>
<text x="35.7" y="184.2">+12_STANDBY</text>
<text x="60.6" y="181.7">miniSMDC050F</text>
<text x="60.6" y="184.2">01-000884-00</text>
<text x="103" y="180.5">01-002302-00</text>
<text x="126" y="185.2">C69</text>
<text x="143.7" y="185.2">C70</text>
<text x="162.6" y="183.2">162R</text>
<text x="162.9" y="181">R57</text>
<text x="162.9" y="185.5">01-002321-00</text>
<text x="58.1" y="188">F2</text>
<text x="68.1" y="188">0.5A</text>
<text x="89.3" y="188">D6</text>
<text x="98" y="188">MBRS320T3</text>
<text x="98" y="190.5">01-002302-00</text>
<text x="126.7" y="190.5">150uF</text>
<text x="144.2" y="190.5">150uF</text>
<text x="58.1" y="193">miniSMDC050F</text>
<text x="59.4" y="195.5">01-000884-00</text>
<text x="74.3" y="196.7">R37</text>
<text x="106.5" y="192.7">D7</text>
<text x="119.7" y="196.7">VDD</text>
<text x="126.7" y="193">01-002295-00</text>
<text x="144.2" y="193">01-002295-00</text>
<text x="167.1" y="196.5">D19</text>
<text x="65.6" y="201.7">01-001071-00</text>
<text x="73.1" y="199.2">30K0</text>
<text x="95.3" y="200.2">U15E</text>
<text x="106.5" y="200.7">BAR43FILM</text>
<text x="108" y="203">01-002300-00</text>
<text x="167.1" y="199">Green</text>
<text x="167.1" y="201.5">APS Present</text>
<text x="91.3" y="204.2">11</text>
<text x="99.3" y="209.2">SN74AHC14Q</text>
<text x="105" y="204.2">10</text>
<text x="165.4" y="204.2">01-000057-00</text>
<text x="350" y="205.5">APS_FAIL</text>
<text x="361.7" y="205.5">VDS-Top[3B]</text>
<text x="65.6" y="215.5">01-000130-00</text>
<text x="71.8" y="213">10K0</text>
<text x="73.1" y="210.5">R38</text>
<text x="88.8" y="210.7">C73</text>
<text x="89.3" y="215.5">1000pF</text>
<text x="100.5" y="211.7">01-002849-00</text>
<text x="89.3" y="218">01-000690-00</text>
</g>
<g font-size="2.2">
<text x="313.6" y="246">*</text>
<text x="313.6" y="261">*</text>
<text x="337.3" y="268.5">*</text>
<text x="395.7" y="269.9">SHEET</text>
<text x="408.2" y="270.2">OF</text>
</g>
<g font-size="2">
<text x="163.2" y="264.3">THE INFORMATION CONTAINED HEREIN IS DEEMED TO BE CONFIDENTIAL, PROPRIETARY, AND A TRADE SECRET OF TESLA MOTORS. THIS</text>
<text x="163.2" y="269.3">OR SALE OF PROCESSES OR PRODUCTS WITHOUT THE EXPRESSED WRITTEN CONSENT OF TESLA MOTORS.</text>
<text x="163.2" y="266.8">INFORMATION MAY NOT BE USED, REPRODUCED, OR DISCLOSED AS THE DIRECT OR INDIRECT BASIS FOR THE DEVELOPMENT, MANUFACTURE,</text>
</g>
<g font-size="1.6">
<text x="323.8" y="238.4">TM</text>
<text x="311.1" y="241.6">ORIGINATOR:</text>
<text x="349.6" y="242.6">ITEM NAME:</text>
<text x="311" y="249.2">DRAWN BY:</text>
<text x="311" y="257.3">CHECKED BY:</text>
<text x="341.1" y="257.2">DATE</text>
<text x="349.5" y="257.6">ITEM NO.</text>
<text x="390.3" y="259.7">REVISION:</text>
<text x="393.8" y="263.3">DATE:</text>
<text x="311" y="265.3">ENG APPVL</text>
<text x="341.1" y="264.8">DATE</text>
</g>
</svg>
